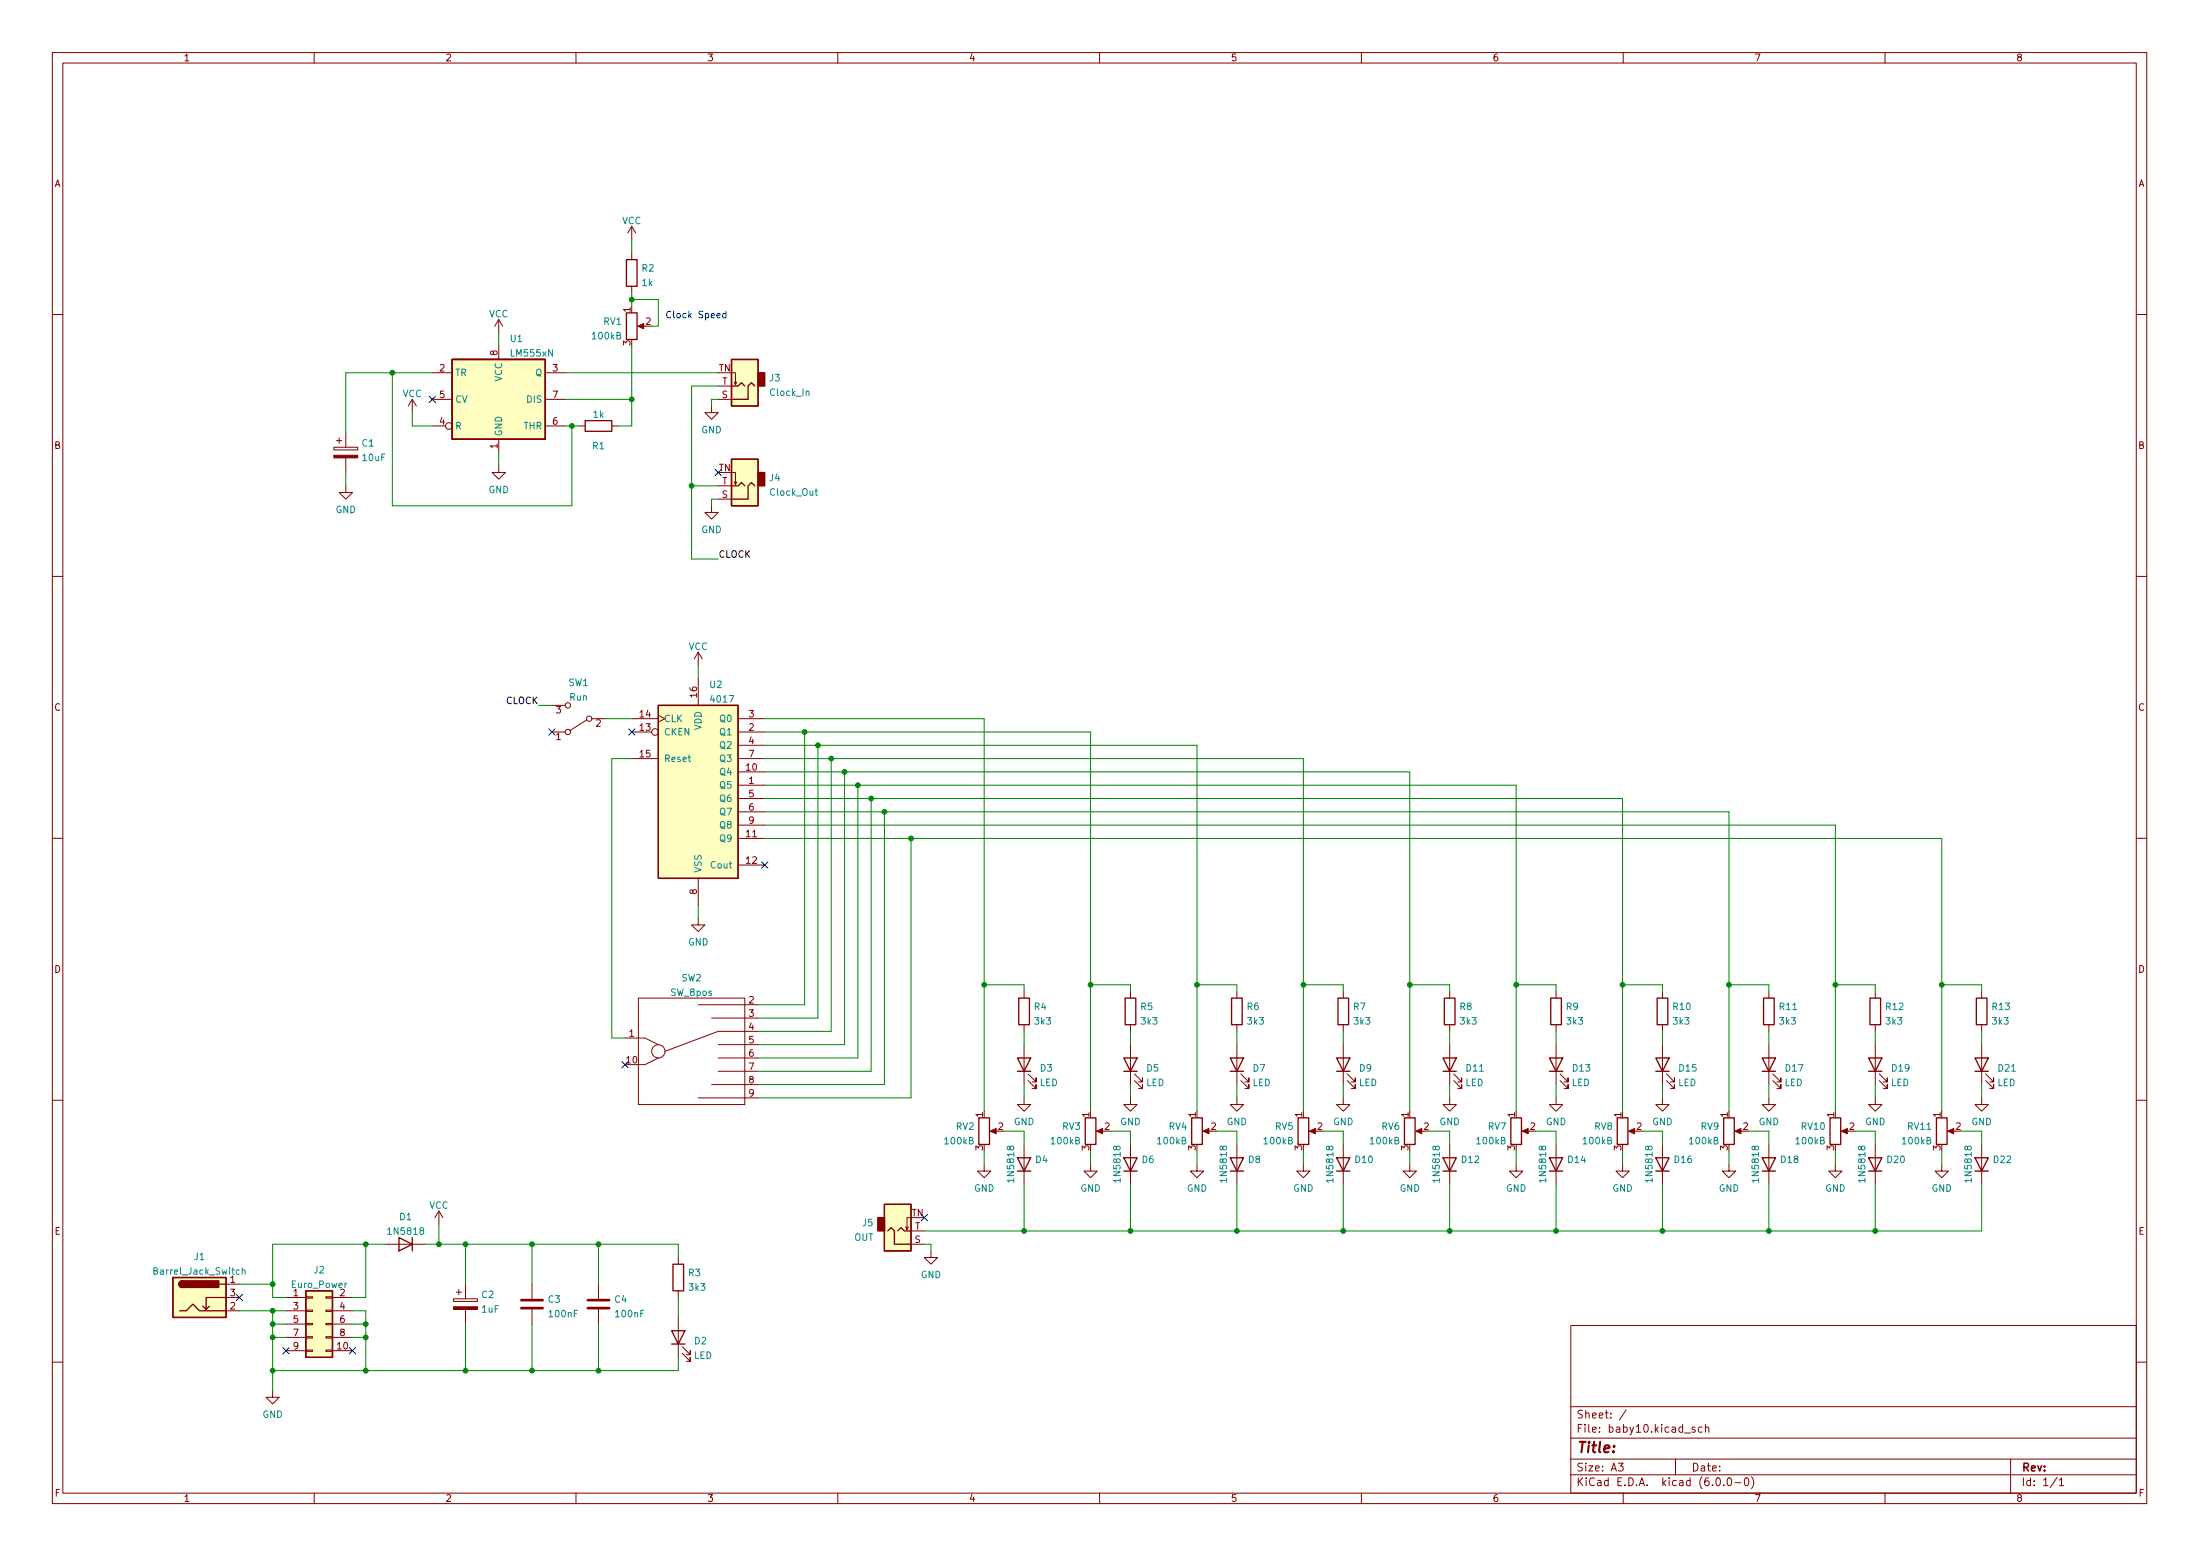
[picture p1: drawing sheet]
<svg xmlns="http://www.w3.org/2000/svg" width="420mm" height="297mm" viewBox="0 0 420 297" stroke-linecap="round" stroke-linejoin="round" font-family="sans-serif">
<g fill="none" stroke="#840000" stroke-width=".19">
<path d="M10 10h400v277h-400zM12 12h396v273h-396zM60 10v2M110 10v2M160 10v2M210 10v2M260 10v2M310 10v2M360 10v2M120.6 43.2l-.7 1.3M120.6 43.2v2.6M120.6 48.3v1.3"/>
<path d="M120.6 54.6v1.3M120.6 43.2l.8 1.3M10 60h2M78.7 76.2l-.7 1.3M78.7 76.2v2.6M78.7 76.2l.8 1.3M82.5 71.2h3.9M82.5 76.2h3.9M95.2 61l-.7 1.3M95.2 61v2.5M95.2 66.1v2.5M95.2 61l.8 1.3"/>
<path d="M104.1 71.2h3.8M104.1 76.2h3.8M122.2 62.3h1M135.9 77.5v1.3h1.3l-1.3 1.2-1.3-1.2h1.3M137.2 76.2h2.5M137.2 73.7h2.5M139.7 71.2h.8v2.2l.2-.5M140.2 72.9l.3 .5M408 60h2M63.8 85.4h4.5v.5h-4.5zM64.3 84.1h1M64.8 83.6v1"/>
<path d="M66 92.7v1.3h1.3l-1.3 1.3-1.2-1.3h1.2M66 82.6v2.8M66 87.4v2.8M82.5 81.3h2.6M95.2 88.9v1.3h1.3l-1.3 1.3-1.2-1.3h1.2M95.2 83.9v2.5M104.1 81.3h3.8M110.5 81.3h1.3M116.8 81.3h1.3M135.9 96.6v1.2h1.3l-1.3 1.3-1.3-1.3h1.3M137.2 95.3h2.5M137.2 92.7h2.5"/>
<path d="M139.7 90.2h.8v2.3l.2-.5M140.2 92l.3 .5M10 110h2M408 110h2M105.4 139.7h2.5M105.4 134.7h2.5M112 137.5l-3.2 2M113 137.2h2.6M120.6 139.7h3.9M120.6 137.2h5.1M125.7 136.6l1.3 .6-1.3 .6M133.3 124.5l-.7 1.3"/>
<path d="M133.3 124.5v2.5M133.3 129.6v5.1M133.3 124.5l.8 1.3M141 139.7h5M141 137.2h5M120.6 144.8h5.1M141 149.9h5M141 147.4h5M141 144.8h5M141 142.3h5M141 152.4h5M141 155h5"/>
<path d="M141 157.5h5M10 160h2M133.3 175.3v1.3h1.3l-1.3 1.2-1.2-1.2h1.2M133.3 167.7v5.1M141 160.1h5M141 165.1h5M408 160h2M119.4 198.2h3.8l2.5 1.2M121.9 190.5h20.3v20.4h-20.3zM133.3 191.8h11.5M135.9 194.3h8.9M137.2 199.4h7.6"/>
<path d="M144.8 196.9h-7.6l-10.2 3.8M195.6 189.3v1.2M195.6 195.6v1.3M195.6 199.4v7.6M215.9 189.3v1.2M215.9 195.6v1.3M215.9 199.4v7.6M236.2 189.3v1.2M236.2 195.6v1.3M236.2 199.4v7.6M256.5 189.3v1.2M256.5 195.6v1.3"/>
<path d="M256.5 199.4v7.6M276.9 189.3v1.2M276.9 195.6v1.3M276.9 199.4v7.6M297.2 189.3v1.2M297.2 195.6v1.3M297.2 199.4v7.6M317.5 189.3v1.2M317.5 195.6v1.3M317.5 199.4v7.6M337.8 189.3v1.2M337.8 195.6v1.3"/>
<path d="M337.8 199.4v7.6M358.1 189.3v1.2M358.1 195.6v1.3M358.1 199.4v7.6M378.5 189.3v1.2M378.5 195.6v1.3M378.5 199.4v7.6M10 210h2M125.7 202l-2.5 1.2h-1.3M133.3 209.6h11.5M135.9 207h8.9M137.2 204.5h7.6"/>
<path d="M137.2 202h7.6M189.5 215.9h1M195.6 209.6v1.3h1.2l-1.2 1.2-1.3-1.2h1.3M195.6 218.5v7.6M196.3 206.3l1.6 1.5v-.8v.8h-.8M196.3 205l1.6 1.5v-.7v.7h-.8M209.8 215.9h1M215.9 209.6v1.3h1.3l-1.3 1.2-1.3-1.2h1.3M215.9 218.5v7.6M216.7 206.3l1.5 1.5v-.8v.8h-.8M216.7 205l1.5 1.5v-.7v.7h-.8M230.1 215.9h1"/>
<path d="M236.2 209.6v1.3h1.3l-1.3 1.2-1.3-1.2h1.3M236.2 218.5v7.6M237 206.3l1.5 1.5v-.8v.8h-.8M237 205l1.5 1.5v-.7v.7h-.8M250.4 215.9h1.1M256.5 209.6v1.3h1.3l-1.3 1.2-1.2-1.2h1.2M256.5 218.5v7.6M257.3 206.3l1.5 1.5v-.8v.8h-.7M257.3 205l1.5 1.5v-.7v.7h-.7M270.8 215.9h1M276.9 209.6v1.3h1.2l-1.2 1.2-1.3-1.2h1.3M276.9 218.5v7.6"/>
<path d="M277.6 206.3l1.5 1.5v-.8v.8h-.7M277.6 205l1.5 1.5v-.7v.7h-.7M291.1 215.9h1M297.2 209.6v1.3h1.2l-1.2 1.2-1.3-1.2h1.3M297.2 218.5v7.6M297.9 206.3l1.6 1.5v-.8v.8h-.8M297.9 205l1.6 1.5v-.7v.7h-.8M311.4 215.9h1M317.5 209.6v1.3h1.3l-1.3 1.2-1.3-1.2h1.3M317.5 218.5v7.6M318.3 206.3l1.5 1.5v-.8v.8h-.8M318.3 205l1.5 1.5v-.7v.7h-.8"/>
<path d="M331.7 215.9h1M337.8 209.6v1.3h1.3l-1.3 1.2-1.3-1.2h1.3M337.8 218.5v7.6M338.6 206.3l1.5 1.5v-.8v.8h-.8M338.6 205l1.5 1.5v-.7v.7h-.8M352 215.9h1.1M358.1 209.6v1.3h1.3l-1.3 1.2-1.2-1.2h1.2M358.1 218.5v7.6M358.9 206.3l1.5 1.5v-.8v.8h-.7M358.9 205l1.5 1.5v-.7v.7h-.7M372.4 215.9h1M378.5 209.6v1.3h1.2l-1.2 1.2-1.3-1.2h1.3"/>
<path d="M378.5 218.5v7.6M379.2 206.3l1.5 1.5v-.8v.8h-.7M379.2 205l1.5 1.5v-.7v.7h-.7M408 210h2M73.7 237.5h7.6M83.8 231.2l-.7 1.2M83.8 231.2v2.5M83.8 231.2l.8 1.2M173.5 234.2l-.3 .5M174 232.4h-.8v2.3l-.2-.5M174 237.5h2.5M174 235h2.5"/>
<path d="M177.8 238.8v1.3h1.3l-1.3 1.2-1.3-1.2h1.3M188 222.3v1.3h1.2l-1.2 1.2-1.3-1.2h1.3M208.3 222.3v1.3h1.2l-1.2 1.2-1.3-1.2h1.3M228.6 222.3v1.3h1.3l-1.3 1.2-1.3-1.2h1.3M248.9 222.3v1.3h1.3l-1.3 1.2-1.3-1.2h1.3M269.2 222.3v1.3h1.3l-1.3 1.2-1.2-1.2h1.2M289.6 222.3v1.3h1.2l-1.2 1.2-1.3-1.2h1.3M309.9 222.3v1.3h1.2l-1.2 1.2-1.3-1.2h1.3M330.2 222.3v1.3h1.3l-1.3 1.2-1.3-1.2h1.3M350.5 222.3v1.3h1.3l-1.3 1.2-1.3-1.2h1.3M370.8 222.3v1.3h1.3l-1.3 1.2-1.2-1.2h1.2M43.2 245.1h2.5"/>
<path d="M43.2 250.2h2.5M43.2 247.7h2.5M54.6 250.2h3.8M54.6 247.7h3.8M54.6 257.8h3.8M54.6 252.8h3.8M54.6 255.3h3.8M58.4 257.7h1.3v.3h-1.3zM58.4 255.2h1.3v.2h-1.3zM58.4 252.6h1.3v.3h-1.3zM58.4 250.1h1.3v.3h-1.3zM58.4 247.6h1.3v.2h-1.3z"/>
<path d="M62.2 257.7h1.3v.3h-1.3zM62.2 255.2h1.3v.2h-1.3zM62.2 252.6h1.3v.3h-1.3zM62.2 250.1h1.3v.3h-1.3zM62.2 247.6h1.3v.2h-1.3zM63.5 250.2h3.8M63.5 247.7h3.8M63.5 257.8h3.8M63.5 252.8h3.8M63.5 255.3h3.8M86.6 247.9h4.6v.5h-4.6zM87.1 246.7h1"/>
<path d="M87.6 246.2v1M88.9 245.1v2.8M88.9 250v2.8M101.6 245.1v2.8M101.6 250v2.8M114.3 245.1v2.8M114.3 250v2.8M129.5 240.1v1.2M129.5 246.4v1.3M129.5 251.5v7.6M130.3 258.4l1.5 1.5v-.8v.8h-.7M130.3 257.1l1.5 1.5v-.8v.8h-.7"/>
<path d="M300 253h108v32h-108zM10 260h2M52.1 265.5v1.2h1.2l-1.2 1.3-1.3-1.3h1.3M300 278.5h108M300 274.5h108M300 268.5h108M309.1 279.3h.9l-.5 .6 .4 .1v.7l-.2 .1-.6-.1M310.6 269.1l-1.3 2M320 278.5v3M321.7 273.6h1.2M323.7 272.5l-.3-.1-.3 .2 .1 .2 .5 .2v.3h-.6M325.1 272.5l-.5-.1-.2 .3 .1 .6h.6"/>
<path d="M325.7 272.6l.2-.2 .4 .1 .1 .9M325.7 271.9v1.5M384 278.5v6.5M408 260h2M60 285v2M110 285v2M160 285v2M210 285v2M260 285v2M300 281.5h108M310 285v2M327.9 282.2l.2-.1a.8 .8 0 0 1 .5 .8 .8 .8 0 0 1-.5 .7 1 1 0 0 1-.2-1.4z"/>
<path d="M329.2 283.5v.1M330.1 282.2l.1-.1a.8 .8 0 0 1 .5 .8 .8 .8 0 0 1-.5 .7 1 1 0 0 1-.1-1.4zM331.4 283h1.1M333.3 282.3l.2-.2a.8 .8 0 0 1 .5 .8 .8 .8 0 0 1-.5 .7l-.2-.1-.2-.5zM334.5 281.9a1.72 1.72 0 0 1 0 2.3M360 285v2M392.9 282l-1.3 2M393.3 282.5l.4-.4v1.5M393.3 283.6h.8"/>
<circle cx="85.7" cy="81.3" r=".63"/>
<circle cx="108.5" cy="134.7" r=".51"/>
<circle cx="108.5" cy="139.7" r=".51"/>
<circle cx="112.5" cy="137.2" r=".51"/>
<circle cx="125.1" cy="139.7" r=".63"/>
<circle cx="125.7" cy="200.7" r="1.27"/>
</g>
<g fill="none" stroke="#840000" stroke-width=".25">
<path d="M119.6 49.6h2.1v5h-2.1zM119.6 59.7h2.1v5.1h-2.1zM86.4 68.6h17.7v15.3h-17.7zM139.7 68.6h5.1v8.9h-5.1zM139.7 73.7h1.3l.6-.6 .6 .6M144.1 73.7l-.6-.6-.6 .6v2.5h-3.2M111.8 80.3h5v2h-5zM139.7 87.7h5.1v8.9h-5.1zM139.7 92.7h1.3l.6-.6 .6 .6M144.1 92.7l-.6-.6-.6 .6v2.6h-3.2M125.7 134.7h15.3v33h-15.3zM194.6 190.5h2v5.1h-2z"/>
<path d="M214.9 190.5h2v5.1h-2zM235.2 190.5h2v5.1h-2zM255.5 190.5h2.1v5.1h-2.1zM275.8 190.5h2.1v5.1h-2.1zM296.2 190.5h2v5.1h-2zM316.5 190.5h2v5.1h-2zM336.8 190.5h2v5.1h-2zM357.1 190.5h2.1v5.1h-2.1zM377.4 190.5h2.1v5.1h-2.1zM186.9 213.4h2.1v5.1h-2.1zM194.3 202h2.5l-1.2 2.5zM194.3 204.5h2.5"/>
<path d="M207.3 213.4h2v5.1h-2zM214.6 202h2.6l-1.3 2.5zM214.6 204.5h2.6M227.6 213.4h2v5.1h-2zM234.9 202h2.6l-1.3 2.5zM234.9 204.5h2.6M247.9 213.4h2v5.1h-2zM255.3 202h2.5l-1.3 2.5zM255.3 204.5h2.5M268.2 213.4h2.1v5.1h-2.1zM275.6 202h2.5l-1.2 2.5zM275.6 204.5h2.5"/>
<path d="M288.5 213.4h2.1v5.1h-2.1zM295.9 202h2.5l-1.2 2.5zM295.9 204.5h2.5M308.9 213.4h2v5.1h-2zM316.2 202h2.6l-1.3 2.5zM316.2 204.5h2.6M329.2 213.4h2v5.1h-2zM336.5 202h2.6l-1.3 2.5zM336.5 204.5h2.6M349.5 213.4h2v5.1h-2zM356.9 202h2.5l-1.3 2.5zM356.9 204.5h2.5"/>
<path d="M369.8 213.4h2.1v5.1h-2.1zM377.2 202h2.5l-1.2 2.5zM377.2 204.5h2.5M76.2 236.3l2.5 1.2-2.5 1.3zM78.7 236.3v2.5M168.9 229.9h5.1v8.9h-5.1zM169.5 235l.7-.6 .6 .6v2.5h3.2M171.4 235l.7-.6 .6 .6h1.3M194.3 221h2.5l-1.2 2.6zM194.3 223.6h2.5M214.6 221h2.6l-1.3 2.6zM214.6 223.6h2.6"/>
<path d="M234.9 221h2.6l-1.3 2.6zM234.9 223.6h2.6M255.3 221h2.5l-1.3 2.6zM255.3 223.6h2.5M275.6 221h2.5l-1.2 2.6zM275.6 223.6h2.5M295.9 221h2.5l-1.2 2.6zM295.9 223.6h2.5M316.2 221h2.6l-1.3 2.6zM316.2 223.6h2.6M336.5 221h2.6l-1.3 2.6zM336.5 223.6h2.6"/>
<path d="M356.9 221h2.5l-1.3 2.6zM356.9 223.6h2.5M377.2 221h2.5l-1.2 2.6zM377.2 223.6h2.5M33 243.9h10.2v7.6h-10.2zM34.3 250.2h1.3l1.2-1.2 1.3 1.2h5.1M34.8 244.5a.64 .64 0 0 0-.6 .6 .64 .64 0 0 0 .6 .7M40 249.3l-.6 .7M41.9 245.1h1.3M43.2 247.7h-3.8v2.3l-.7-.7M58.4 246.4h5.1v12.7h-5.1zM128.3 254h2.5l-1.3 2.6z"/>
<path d="M128.3 256.6h2.5M128.5 241.3h2.1v5.1h-2.1z"/>
</g>
<g fill="#840000" stroke="#840000" stroke-width=".19">
<path d="M250.1 215.9l1.1-.5v1z"/>
<path d="M270.4 215.9l1.1-.5v1z"/>
<path d="M63.8 86.9h4.5v.5h-4.5z"/>
<path d="M290.7 215.9l1.1-.5v1z"/>
<path d="M86.6 249.5h4.6v.5h-4.6z"/>
<path d="M229.7 215.9l1.2-.5v1z"/>
<path d="M209.4 215.9l1.2-.5v1z"/>
<path d="M372 215.9l1.1-.5v1z"/>
<path d="M351.7 215.9l1.1-.5v1z"/>
<path d="M331.3 215.9l1.2-.5v1z"/>
<path d="M311 215.9l1.2-.5v1z"/>
<path d="M189.1 215.9l1.1-.5v1z"/>
<path d="M121.8 62.3l1.1-.5v1z"/>
</g>
<g fill="#ffffc2" stroke="#ffffc2" stroke-width=".19">
<path d="M86.4 68.6h17.7v15.3h-17.7z"/>
<path d="M168.9 229.9h5.1v8.9h-5.1z"/>
<path d="M33 243.9h10.2v7.6h-10.2z"/>
<path d="M139.7 87.7h5.1v8.9h-5.1z"/>
<path d="M125.7 134.7h15.3v33h-15.3z"/>
<path d="M139.7 68.6h5.1v8.9h-5.1z"/>
<path d="M58.4 246.4h5.1v12.7h-5.1z"/>
</g>
<path d="M99.6 249.7h4M99.6 248.2h4M112.3 249.7h4M112.3 248.2h4" fill="none" stroke="#840000" stroke-width=".51"/>
<g fill="#840000" stroke="#840000" stroke-width=".25">
<path d="M167.6 232.4h1.3v2.6h-1.3z"/>
<path d="M34.3 244.7l.5-.2v1.3a.64 .64 0 0 1-.6-.4 .64 .64 0 0 1 .1-.7z"/>
<path d="M34.8 244.5h7v1.3h-7z"/>
<path d="M144.8 90.2h1.2v2.5h-1.2z"/>
<path d="M144.8 71.2h1.2v2.5h-1.2z"/>
</g>
<path d="M155.7 93.7h.4M155.8 93.3v1.1l.3 .2M46.3 242.5l.1-.1 .3 .1 .1 .8M46.3 242v1.3M66.3 245l-.4 .2" fill="none" stroke="#008484" stroke-width=".19"/>
<path d="M138.6 59.9l-.3-.1-.3 .3 .1 .5h.5M138.6 59.4v1.3" fill="none" stroke="#0000c2" stroke-width=".19"/>
<g fill="none" stroke="#008400" stroke-width=".19">
<path d="M120.6 45.8v2.5M120.6 55.9v2.6M120.6 57.2h5.1v5.1h-1.2M74.9 71.2v25.4h34.3v-15.3M78.7 78.8v2.5h3.8M82.5 71.2h-16.5v11.4M95.2 63.5v2.6M107.9 71.2h29.3M107.9 76.2h12.7M120.6 66.1v15.2h-2.5M137.2 73.7h-5.1v33h5.1M137.2 76.2h-1.3v1.3"/>
<path d="M66 90.2v2.5M95.2 86.4v2.5M107.9 81.3h2.6M132.1 92.7h5.1M137.2 95.3h-1.3v1.3M102.9 134.7h2.5M115.6 137.2h5M133.3 127v2.6M146 137.2h42v74.9M146 139.7h62.3v72.4M153.7 139.7v52.1h-8.9M120.6 144.8h-3.8v53.4h2.6"/>
<path d="M146 149.9h143.6v62.2M146 152.4h163.9v59.7M146 155h184.2v57.1M146 144.8h102.9v67.3M146 142.3h82.6v69.8M146 147.4h123.2v64.7M146 157.5h204.5v54.6M156.2 142.3v52h-11.4M158.7 144.8v52.1h-13.9M161.3 147.4v52h-16.5M163.8 149.9v52.1h-19M166.4 152.4v52.1h-21.6"/>
<path d="M168.9 155v52h-24.1M133.3 172.8v2.5M146 160.1h224.8v52M174 160.1v49.5h-29.2M188 188h7.6v1.3M195.6 196.9v2.5M208.3 188h7.6v1.3M215.9 196.9v2.5M228.6 188h7.6v1.3M236.2 196.9v2.5M248.9 188h7.6v1.3M256.5 196.9v2.5"/>
<path d="M269.2 188h7.7v1.3M276.9 196.9v2.5M289.6 188h7.6v1.3M297.2 196.9v2.5M309.9 188h7.6v1.3M317.5 196.9v2.5M330.2 188h7.6v1.3M337.8 196.9v2.5M350.5 188h7.6v1.3M358.1 196.9v2.5M370.8 188h7.7v1.3M378.5 196.9v2.5"/>
<path d="M188 219.7v2.6M191.8 215.9h3.8v2.6M195.6 207v2.6M208.3 219.7v2.6M212.1 215.9h3.8v2.6M215.9 207v2.6M228.6 219.7v2.6M232.4 215.9h3.8v2.6M236.2 207v2.6M248.9 219.7v2.6M252.7 215.9h3.8v2.6M256.5 207v2.6"/>
<path d="M269.2 219.7v2.6M273 215.9h3.9v2.6M276.9 207v2.6M289.6 219.7v2.6M293.4 215.9h3.8v2.6M297.2 207v2.6M309.9 219.7v2.6M313.7 215.9h3.8v2.6M317.5 207v2.6M330.2 219.7v2.6M334 215.9h3.8v2.6M337.8 207v2.6"/>
<path d="M350.5 219.7v2.6M354.3 215.9h3.8v2.6M358.1 207v2.6M370.8 219.7v2.6M374.6 215.9h3.9v2.6M378.5 207v2.6M69.8 237.5v10.2h-2.5M73.7 237.5h-21.6v10.2h2.5M81.3 237.5h48.2v2.6M83.8 233.7v3.8M88.9 237.5v7.6M101.6 237.5v7.6"/>
<path d="M114.3 237.5v7.6M176.5 237.5h1.3v1.3M195.6 226.1v8.9M215.9 226.1v8.9M236.2 226.1v8.9M256.5 226.1v8.9M276.9 226.1v8.9M297.2 226.1v8.9M317.5 226.1v8.9M337.8 226.1v8.9M358.1 226.1v8.9M378.5 226.1v8.9h-202"/>
<path d="M45.7 250.2h8.9M45.7 245.1h6.4M52.1 252.8h2.5M52.1 255.3h2.5M52.1 250.2v15.3M67.3 252.8h2.5M67.3 255.3h2.5M67.3 250.2h2.5v11.5M88.9 252.8v8.9M101.6 252.8v8.9M114.3 252.8v8.9M129.5 259.1v2.6h-77.4"/>
<path d="M129.5 247.7v3.8"/>
</g>
<g fill="none" stroke="#000084" stroke-width=".19">
<path d="M81.9 75.6l1.3 1.2M83.2 75.6l-1.3 1.2M136.6 89.6l1.2 1.2M137.8 89.6l-1.2 1.2M104.8 139.1l1.2 1.2M106 139.1l-1.2 1.2M120 139.1l1.3 1.2M121.3 139.1l-1.3 1.2M145.4 164.5l1.3 1.2M146.7 164.5l-1.3 1.2M118.8 202.6l1.2 1.2M120 202.6l-1.2 1.2"/>
<path d="M175.9 231.8l1.2 1.3M177.1 231.8l-1.2 1.3M45.1 247.1l1.2 1.2M46.3 247.1l-1.2 1.2M54 257.2l1.2 1.3M55.2 257.2l-1.2 1.3M66.7 257.2l1.2 1.3M67.9 257.2l-1.2 1.3"/>
</g>
<g fill="#008400" stroke="#008400" stroke-width=".19">
<circle cx="74.9" cy="71.2" r=".46"/>
<circle cx="109.2" cy="81.3" r=".46"/>
<circle cx="88.9" cy="261.7" r=".46"/>
<circle cx="101.6" cy="237.5" r=".46"/>
<circle cx="114.3" cy="237.5" r=".46"/>
<circle cx="101.6" cy="261.7" r=".46"/>
<circle cx="114.3" cy="261.7" r=".46"/>
<circle cx="88.9" cy="237.5" r=".46"/>
<circle cx="83.8" cy="237.5" r=".46"/>
<circle cx="156.2" cy="142.3" r=".46"/>
<circle cx="153.7" cy="139.7" r=".46"/>
<circle cx="158.7" cy="144.8" r=".46"/>
<circle cx="161.3" cy="147.4" r=".46"/>
<circle cx="52.1" cy="261.7" r=".46"/>
<circle cx="52.1" cy="255.3" r=".46"/>
<circle cx="69.8" cy="252.8" r=".46"/>
<circle cx="69.8" cy="255.3" r=".46"/>
<circle cx="69.8" cy="261.7" r=".46"/>
<circle cx="52.1" cy="245.1" r=".46"/>
<circle cx="69.8" cy="237.5" r=".46"/>
<circle cx="52.1" cy="250.2" r=".46"/>
<circle cx="52.1" cy="252.8" r=".46"/>
<circle cx="120.6" cy="76.2" r=".46"/>
<circle cx="132.1" cy="92.7" r=".46"/>
<circle cx="120.6" cy="57.2" r=".46"/>
<circle cx="168.9" cy="155" r=".46"/>
<circle cx="174" cy="160.1" r=".46"/>
<circle cx="188" cy="188" r=".46"/>
<circle cx="166.4" cy="152.4" r=".46"/>
<circle cx="163.8" cy="149.9" r=".46"/>
<circle cx="317.5" cy="235" r=".46"/>
<circle cx="337.8" cy="235" r=".46"/>
<circle cx="297.2" cy="235" r=".46"/>
<circle cx="236.2" cy="235" r=".46"/>
<circle cx="256.5" cy="235" r=".46"/>
<circle cx="276.9" cy="235" r=".46"/>
<circle cx="215.9" cy="235" r=".46"/>
<circle cx="228.6" cy="188" r=".46"/>
<circle cx="195.6" cy="235" r=".46"/>
<circle cx="358.1" cy="235" r=".46"/>
<circle cx="269.2" cy="188" r=".46"/>
<circle cx="248.9" cy="188" r=".46"/>
<circle cx="289.6" cy="188" r=".46"/>
<circle cx="350.5" cy="188" r=".46"/>
<circle cx="370.8" cy="188" r=".46"/>
<circle cx="330.2" cy="188" r=".46"/>
<circle cx="309.9" cy="188" r=".46"/>
<circle cx="208.3" cy="188" r=".46"/>
</g>
<text font-size="2.8" fill="#840000" x="301" y="277.3">Title:</text>
<g font-size="2.1" fill="#840000">
<text x="301" y="273.5">File: baby10.kicad_sch</text>
<text x="301" y="270.8">Sheet: /</text>
<text x="301" y="280.9">Size: A3</text>
<text x="323" y="280.9">Date:</text>
<text x="386" y="280.9">Rev:</text>
<text x="301" y="283.7">KiCad E.D.A. kicad (6.0.0-0)</text>
<text x="386" y="283.7">Id: 1/1</text>
</g>
<g font-size="1.8" fill="#840000">
<text x="35" y="11.7">1</text>
<text x="85" y="11.7">2</text>
<text x="135" y="11.7">3</text>
<text x="185" y="11.7">4</text>
<text x="235" y="11.7">5</text>
<text x="285" y="11.7">6</text>
<text x="335" y="11.7">7</text>
<text x="385" y="11.7">8</text>
<text x="10.3" y="35.7">A</text>
<text x="408.3" y="35.7">A</text>
<text x="120.4" y="59.6" transform="rotate(-90 120.4 59.6)">1</text>
<text x="120.4" y="65.9" transform="rotate(-90 120.4 65.9)">3</text>
<text x="123.3" y="62">2</text>
<text x="84" y="70.9">2</text>
<text x="95" y="67.8" transform="rotate(-90 95 67.8)">8</text>
<text x="105.6" y="70.9">3</text>
<text x="137.3" y="70.9">TN</text>
<text x="84" y="76">5</text>
<text x="105.6" y="76">7</text>
<text x="137.8" y="76">S</text>
<text x="137.9" y="73.4">T</text>
<text x="84" y="81.1">4</text>
<text x="105.6" y="81.1">6</text>
<text x="10.3" y="85.7">B</text>
<text x="95" y="85.6" transform="rotate(-90 95 85.6)">1</text>
<text x="137.3" y="90">TN</text>
<text x="408.3" y="85.7">B</text>
<text x="137.8" y="95">S</text>
<text x="137.9" y="92.5">T</text>
<text x="10.3" y="135.7">C</text>
<text x="106.2" y="136.2">3</text>
<text x="122.2" y="136.9">14</text>
<text x="133.1" y="133.1" transform="rotate(-90 133.1 133.1)">16</text>
<text x="143" y="136.9">3</text>
<text x="408.3" y="135.7">C</text>
<text x="106.2" y="141.3">1</text>
<text x="113.8" y="138.7">2</text>
<text x="122.2" y="139.5">13</text>
<text x="143" y="139.5">2</text>
<text x="143" y="142">4</text>
<text x="122.2" y="144.6">15</text>
<text x="142.5" y="147.1">10</text>
<text x="143" y="149.6">1</text>
<text x="143" y="144.6">7</text>
<text x="143" y="152.2">5</text>
<text x="143" y="154.7">6</text>
<text x="142.5" y="159.8">11</text>
<text x="143" y="157.3">9</text>
<text x="142.5" y="164.9">12</text>
<text x="133.1" y="170.7" transform="rotate(-90 133.1 170.7)">8</text>
<text x="10.3" y="185.7">D</text>
<text x="408.3" y="185.7">D</text>
<text x="143" y="191.6">2</text>
<text x="120.2" y="197.9">1</text>
<text x="143" y="194.1">3</text>
<text x="143" y="196.6">4</text>
<text x="119.7" y="203">10</text>
<text x="143" y="199.2">5</text>
<text x="143" y="201.7">6</text>
<text x="143" y="204.3">7</text>
<text x="143" y="206.8">8</text>
<text x="143" y="209.3">9</text>
<text x="187.7" y="213.3" transform="rotate(-90 187.7 213.3)">1</text>
<text x="190.6" y="215.7">2</text>
<text x="208" y="213.3" transform="rotate(-90 208 213.3)">1</text>
<text x="211" y="215.7">2</text>
<text x="228.3" y="213.3" transform="rotate(-90 228.3 213.3)">1</text>
<text x="231.3" y="215.7">2</text>
<text x="248.7" y="213.3" transform="rotate(-90 248.7 213.3)">1</text>
<text x="251.6" y="215.7">2</text>
<text x="269" y="213.3" transform="rotate(-90 269 213.3)">1</text>
<text x="271.9" y="215.7">2</text>
<text x="289.3" y="213.3" transform="rotate(-90 289.3 213.3)">1</text>
<text x="292.2" y="215.7">2</text>
<text x="309.6" y="213.3" transform="rotate(-90 309.6 213.3)">1</text>
<text x="312.6" y="215.7">2</text>
<text x="329.9" y="213.3" transform="rotate(-90 329.9 213.3)">1</text>
<text x="332.9" y="215.7">2</text>
<text x="350.3" y="213.3" transform="rotate(-90 350.3 213.3)">1</text>
<text x="353.2" y="215.7">2</text>
<text x="370.6" y="213.3" transform="rotate(-90 370.6 213.3)">1</text>
<text x="373.5" y="215.7">2</text>
<text x="187.7" y="219.6" transform="rotate(-90 187.7 219.6)">3</text>
<text x="208" y="219.6" transform="rotate(-90 208 219.6)">3</text>
<text x="228.3" y="219.6" transform="rotate(-90 228.3 219.6)">3</text>
<text x="248.7" y="219.6" transform="rotate(-90 248.7 219.6)">3</text>
<text x="269" y="219.6" transform="rotate(-90 269 219.6)">3</text>
<text x="289.3" y="219.6" transform="rotate(-90 289.3 219.6)">3</text>
<text x="309.6" y="219.6" transform="rotate(-90 309.6 219.6)">3</text>
<text x="329.9" y="219.6" transform="rotate(-90 329.9 219.6)">3</text>
<text x="350.3" y="219.6" transform="rotate(-90 350.3 219.6)">3</text>
<text x="370.6" y="219.6" transform="rotate(-90 370.6 219.6)">3</text>
<text x="174.1" y="232.2">TN</text>
<text x="10.4" y="235.7">E</text>
<text x="174.7" y="237.3">S</text>
<text x="174.7" y="234.7">T</text>
<text x="408.4" y="235.7">E</text>
<text x="44" y="244.9">1</text>
<text x="44" y="250">2</text>
<text x="44" y="247.4">3</text>
<text x="56" y="247.4">1</text>
<text x="56" y="250">3</text>
<text x="64.9" y="247.4">2</text>
<text x="64.9" y="250">4</text>
<text x="56" y="252.5">5</text>
<text x="56" y="255.1">7</text>
<text x="56" y="257.6">9</text>
<text x="64.4" y="257.6">10</text>
<text x="64.9" y="252.5">6</text>
<text x="64.9" y="255.1">8</text>
<text x="10.4" y="285.7">F</text>
<text x="35" y="286.7">1</text>
<text x="85" y="286.7">2</text>
<text x="135" y="286.7">3</text>
<text x="185" y="286.7">4</text>
<text x="235" y="286.7">5</text>
<text x="285" y="286.7">6</text>
<text x="335" y="286.7">7</text>
<text x="385" y="286.7">8</text>
<text x="408.4" y="285.7">F</text>
</g>
<g font-size="1.8" fill="#008484">
<text x="118.8" y="42.8">VCC</text>
<text x="122.6" y="51.8">R2</text>
<text x="122.6" y="54.6">1k</text>
<text x="93.4" y="60.6">VCC</text>
<text x="97.5" y="65.3">U1</text>
<text x="113.2" y="64.8">100kB</text>
<text x="115.3" y="62">RV1</text>
<text x="86.9" y="71.8">TR</text>
<text x="97.7" y="68.1">LM555xN</text>
<text x="102.3" y="71.8">Q</text>
<text x="76.9" y="75.8">VCC</text>
<text x="86.9" y="76.9">CV</text>
<text x="95.9" y="72.9" transform="rotate(-90 95.9 72.9)">VCC</text>
<text x="100.7" y="76.9">DIS</text>
<text x="147" y="72.8">J3</text>
<text x="147.2" y="75.6">Clock_In</text>
<text x="86.9" y="82">R</text>
<text x="95.9" y="83.3" transform="rotate(-90 95.9 83.3)">GND</text>
<text x="100" y="82">THR</text>
<text x="113.3" y="79.7">1k</text>
<text x="133.9" y="82.7">GND</text>
<text x="69.1" y="85.2">C1</text>
<text x="69.3" y="88">10uF</text>
<text x="113.2" y="85.8">R1</text>
<text x="93.3" y="94.1">GND</text>
<text x="147" y="91.8">J4</text>
<text x="147.2" y="94.6">Clock_Out</text>
<text x="64.1" y="97.9">GND</text>
<text x="133.9" y="101.8">GND</text>
<text x="131.5" y="124.1">VCC</text>
<text x="108.6" y="130.9">SW1</text>
<text x="135.6" y="131.3">U2</text>
<text x="108.8" y="133.7">Run</text>
<text x="126.7" y="137.8">CLK</text>
<text x="135.9" y="134.1">4017</text>
<text x="137.6" y="137.8">Q0</text>
<text x="126.7" y="140.4">CKEN</text>
<text x="134" y="139.4" transform="rotate(-90 134 139.4)">VDD</text>
<text x="137.6" y="140.4">Q1</text>
<text x="137.6" y="142.9">Q2</text>
<text x="126.7" y="145.5">Reset</text>
<text x="137.6" y="148">Q4</text>
<text x="137.6" y="145.5">Q3</text>
<text x="137.6" y="150.5">Q5</text>
<text x="137.6" y="153.1">Q6</text>
<text x="137.6" y="155.6">Q7</text>
<text x="137.6" y="160.7">Q9</text>
<text x="137.6" y="158.2">Q8</text>
<text x="134" y="166.7" transform="rotate(-90 134 166.7)">VSS</text>
<text x="135.9" y="165.8">Cout</text>
<text x="131.4" y="180.5">GND</text>
<text x="128.1" y="190.1">SW_8pos</text>
<text x="130.2" y="187.3">SW2</text>
<text x="197.5" y="192.8">R4</text>
<text x="197.7" y="195.6">3k3</text>
<text x="217.9" y="192.8">R5</text>
<text x="218" y="195.6">3k3</text>
<text x="238.2" y="192.8">R6</text>
<text x="238.3" y="195.6">3k3</text>
<text x="258.5" y="192.8">R7</text>
<text x="258.6" y="195.6">3k3</text>
<text x="278.8" y="192.8">R8</text>
<text x="279" y="195.6">3k3</text>
<text x="299.1" y="192.8">R9</text>
<text x="299.3" y="195.6">3k3</text>
<text x="319.6" y="192.8">R10</text>
<text x="319.6" y="195.6">3k3</text>
<text x="339.9" y="192.8">R11</text>
<text x="339.9" y="195.6">3k3</text>
<text x="360.2" y="192.8">R12</text>
<text x="360.2" y="195.6">3k3</text>
<text x="380.5" y="192.8">R13</text>
<text x="380.6" y="195.6">3k3</text>
<text x="198.5" y="207.3">LED</text>
<text x="198.7" y="204.6">D3</text>
<text x="218.9" y="207.3">LED</text>
<text x="219" y="204.6">D5</text>
<text x="239.2" y="207.3">LED</text>
<text x="239.3" y="204.6">D7</text>
<text x="259.5" y="207.3">LED</text>
<text x="259.6" y="204.6">D9</text>
<text x="279.8" y="207.3">LED</text>
<text x="280.1" y="204.6">D11</text>
<text x="300.1" y="207.3">LED</text>
<text x="300.4" y="204.6">D13</text>
<text x="320.5" y="207.3">LED</text>
<text x="320.7" y="204.6">D15</text>
<text x="340.8" y="207.3">LED</text>
<text x="341" y="204.6">D17</text>
<text x="361.1" y="207.3">LED</text>
<text x="361.4" y="204.6">D19</text>
<text x="381.4" y="207.3">LED</text>
<text x="381.7" y="204.6">D21</text>
<text x="182.6" y="215.7">RV2</text>
<text x="193.6" y="214.8">GND</text>
<text x="202.9" y="215.7">RV3</text>
<text x="213.9" y="214.8">GND</text>
<text x="223.2" y="215.7">RV4</text>
<text x="234.3" y="214.8">GND</text>
<text x="243.6" y="215.7">RV5</text>
<text x="254.6" y="214.8">GND</text>
<text x="263.9" y="215.7">RV6</text>
<text x="274.9" y="214.8">GND</text>
<text x="284.2" y="215.7">RV7</text>
<text x="295.2" y="214.8">GND</text>
<text x="304.5" y="215.7">RV8</text>
<text x="315.5" y="214.8">GND</text>
<text x="324.8" y="215.7">RV9</text>
<text x="335.9" y="214.8">GND</text>
<text x="344.1" y="215.7">RV10</text>
<text x="356.2" y="214.8">GND</text>
<text x="364.4" y="215.7">RV11</text>
<text x="376.5" y="214.8">GND</text>
<text x="180.5" y="218.4">100kB</text>
<text x="200.9" y="218.4">100kB</text>
<text x="221.2" y="218.4">100kB</text>
<text x="241.5" y="218.4">100kB</text>
<text x="261.8" y="218.4">100kB</text>
<text x="282.1" y="218.4">100kB</text>
<text x="302.5" y="218.4">100kB</text>
<text x="322.8" y="218.4">100kB</text>
<text x="343.1" y="218.4">100kB</text>
<text x="363.4" y="218.4">100kB</text>
<text x="186" y="227.5">GND</text>
<text x="193.7" y="225.3" transform="rotate(-90 193.7 225.3)">1N5818</text>
<text x="197.8" y="222">D4</text>
<text x="206.3" y="227.5">GND</text>
<text x="214" y="225.3" transform="rotate(-90 214 225.3)">1N5818</text>
<text x="218.1" y="222">D6</text>
<text x="226.6" y="227.5">GND</text>
<text x="234.3" y="225.3" transform="rotate(-90 234.3 225.3)">1N5818</text>
<text x="238.4" y="222">D8</text>
<text x="247" y="227.5">GND</text>
<text x="254.6" y="225.3" transform="rotate(-90 254.6 225.3)">1N5818</text>
<text x="258.9" y="222">D10</text>
<text x="267.3" y="227.5">GND</text>
<text x="275" y="225.3" transform="rotate(-90 275 225.3)">1N5818</text>
<text x="279.2" y="222">D12</text>
<text x="287.6" y="227.5">GND</text>
<text x="295.3" y="225.3" transform="rotate(-90 295.3 225.3)">1N5818</text>
<text x="299.5" y="222">D14</text>
<text x="307.9" y="227.5">GND</text>
<text x="315.6" y="225.3" transform="rotate(-90 315.6 225.3)">1N5818</text>
<text x="319.8" y="222">D16</text>
<text x="328.2" y="227.5">GND</text>
<text x="335.9" y="225.3" transform="rotate(-90 335.9 225.3)">1N5818</text>
<text x="340.2" y="222">D18</text>
<text x="348.6" y="227.5">GND</text>
<text x="356.2" y="225.3" transform="rotate(-90 356.2 225.3)">1N5818</text>
<text x="360.5" y="222">D20</text>
<text x="368.9" y="227.5">GND</text>
<text x="376.6" y="225.3" transform="rotate(-90 376.6 225.3)">1N5818</text>
<text x="380.8" y="222">D22</text>
<text x="76.3" y="232.9">D1</text>
<text x="82" y="230.7">VCC</text>
<text x="74.4" y="235.7">1N5818</text>
<text x="163.1" y="236.9">OUT</text>
<text x="164.7" y="234.1">J5</text>
<text x="29.7" y="243.3">Barrel_Jack_Switch</text>
<text x="37.1" y="240.5">J1</text>
<text x="55.8" y="245.9">Euro_Power</text>
<text x="60" y="243.1">J2</text>
<text x="131.5" y="243.6">R3</text>
<text x="175.8" y="244">GND</text>
<text x="92" y="247.8">C2</text>
<text x="92.1" y="250.6">1uF</text>
<text x="104.7" y="248.7">C3</text>
<text x="105" y="251.5">100nF</text>
<text x="117.4" y="248.7">C4</text>
<text x="117.7" y="251.5">100nF</text>
<text x="131.6" y="246.4">3k3</text>
<text x="132.6" y="256.6">D2</text>
<text x="132.5" y="259.4">LED</text>
<text x="50.1" y="270.7">GND</text>
</g>
<text font-size="1.8" fill="#0000c2" x="127" y="60.7">Clock Speed</text>
<g font-size="1.8">
<text x="137.2" y="106.5">CLOCK</text>
<text x="96.6" y="134.4">CLOCK</text>
</g>
</svg>
